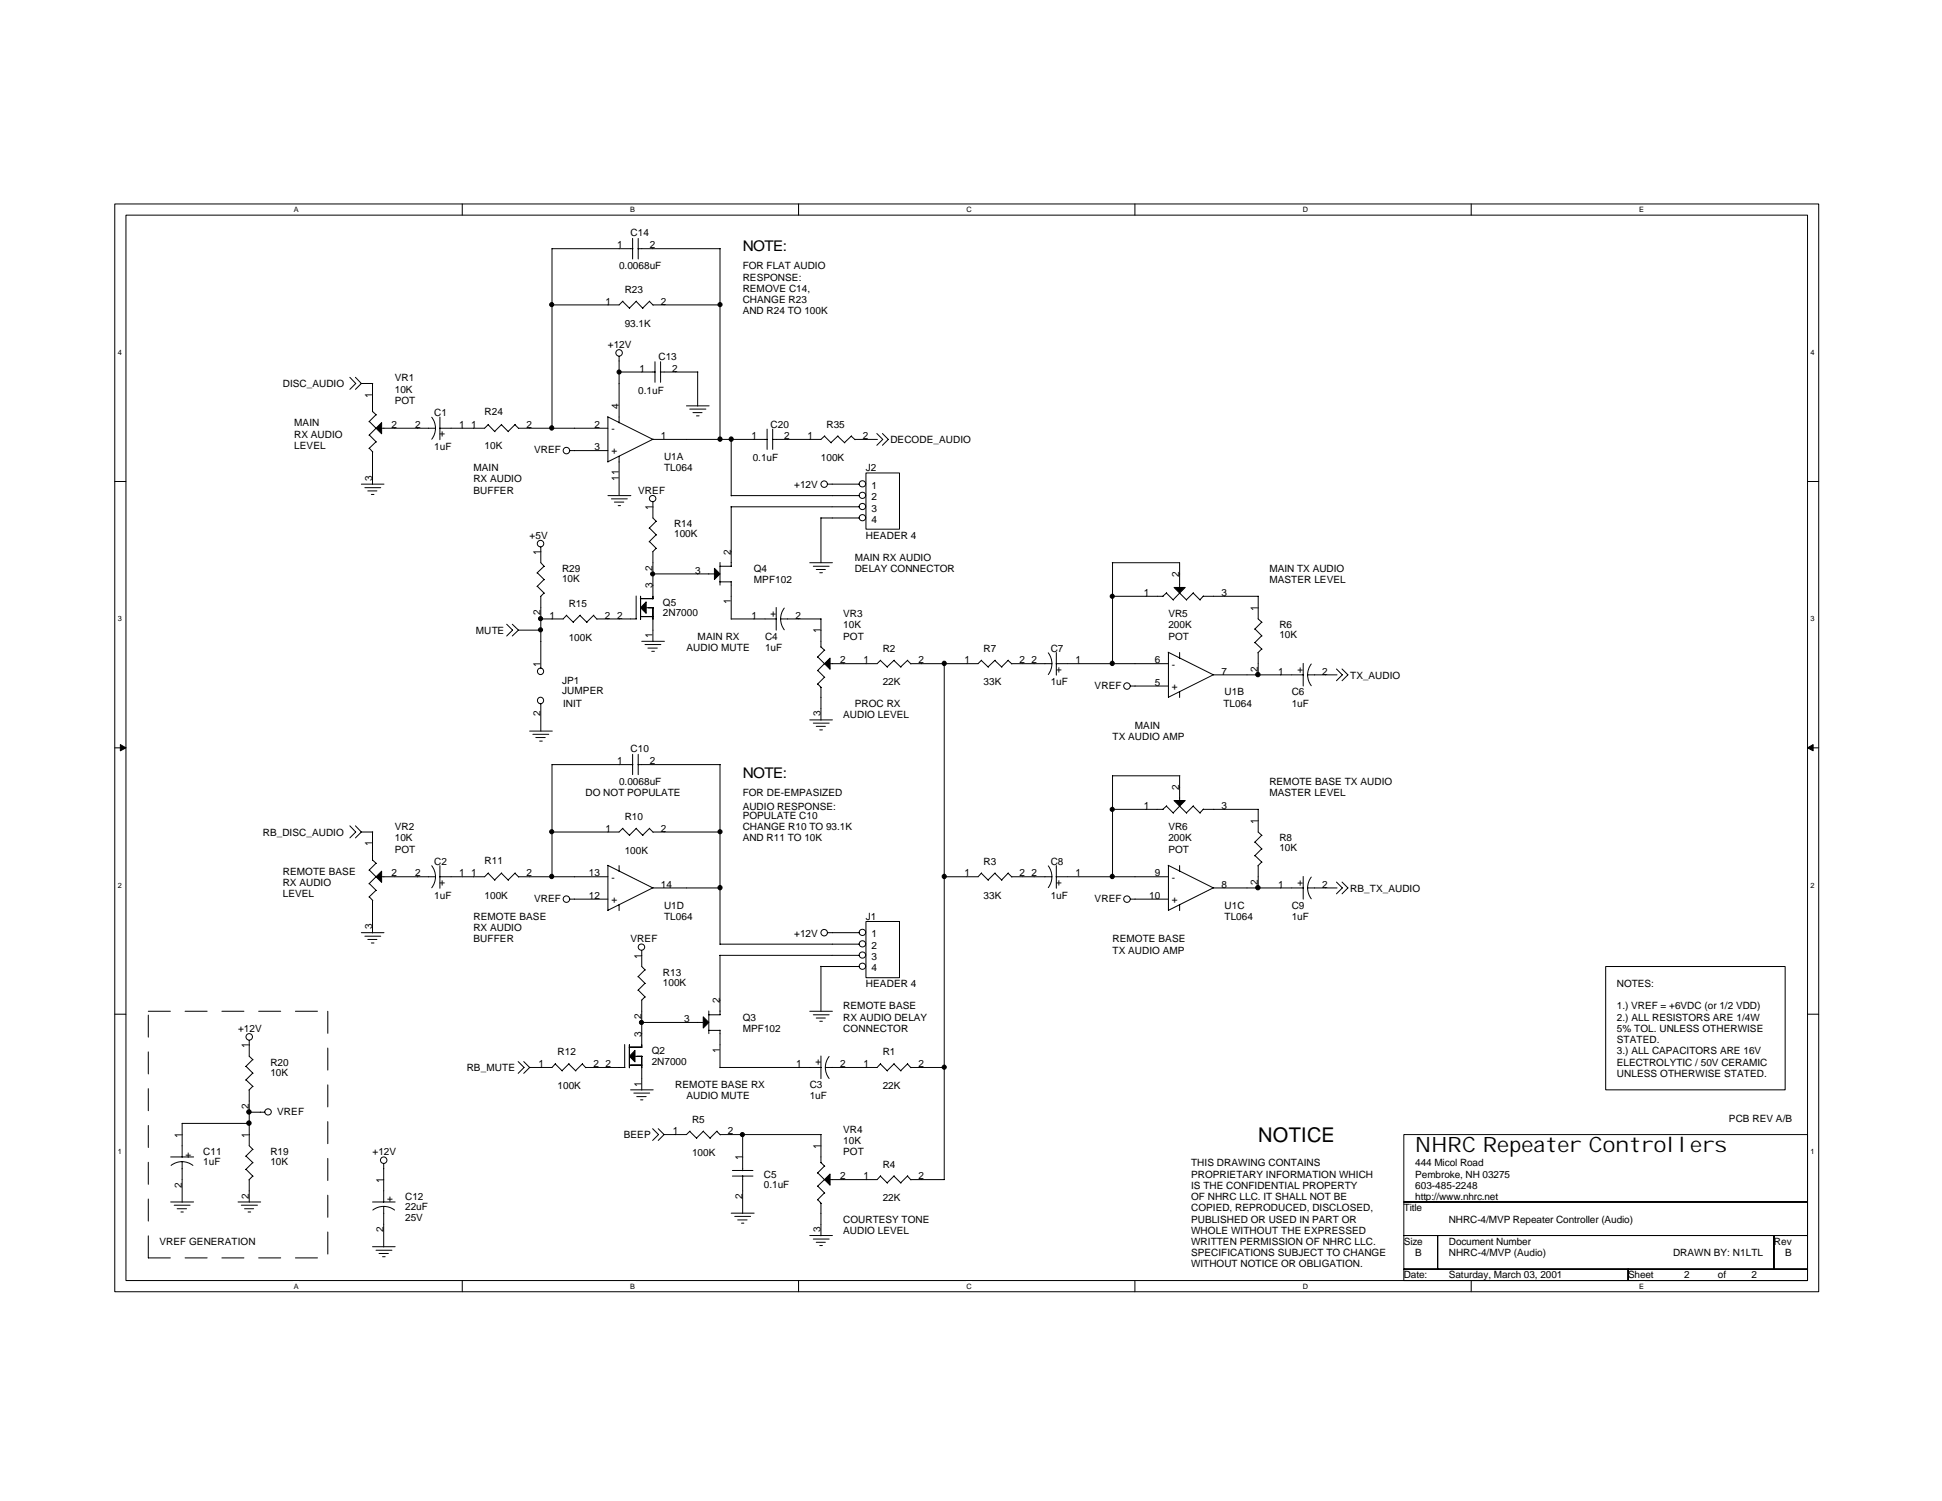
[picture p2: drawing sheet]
<svg xmlns="http://www.w3.org/2000/svg" width="279mm" height="216mm" viewBox="0 0 279 216" stroke-linecap="round" stroke-linejoin="round" font-family="sans-serif">
<path d="M16.5 29.3h245.2v156.5h-245.2zM18.1 30.9h242v153.3h-242z" fill="none" stroke="#000" stroke-width=".14"/>
<g fill="#fff">
<path d="M42.3 29.5h.7v1.2h-.7z"/>
<path d="M42.3 184.4h.7v1.1h-.7z"/>
</g>
<path d="M66.5 29.3v1.6M66.5 184.2v1.6" fill="none" stroke="#000" stroke-width=".14"/>
<g fill="#fff">
<path d="M90.7 29.5h.7v1.2h-.7z"/>
<path d="M90.7 184.4h.7v1.1h-.7z"/>
</g>
<path d="M114.9 29.3v1.6M114.9 184.2v1.6" fill="none" stroke="#000" stroke-width=".14"/>
<g fill="#fff">
<path d="M139.1 29.5h.7v1.2h-.7z"/>
<path d="M139.1 184.4h.7v1.1h-.7z"/>
</g>
<path d="M163.3 29.3v1.6M163.3 184.2v1.6" fill="none" stroke="#000" stroke-width=".14"/>
<g fill="#fff">
<path d="M187.5 29.5h.7v1.2h-.7z"/>
<path d="M187.5 184.4h.7v1.1h-.7z"/>
</g>
<path d="M211.7 29.3v1.6M211.7 184.2v1.6" fill="none" stroke="#000" stroke-width=".14"/>
<g fill="#fff">
<path d="M235.8 29.5h.8v1.2h-.8z"/>
<path d="M235.8 184.4h.8v1.1h-.8z"/>
<path d="M16.9 50.1h.6v1.2h-.6z"/>
<path d="M260.5 50.1h.6v1.2h-.6z"/>
<path d="M16.9 88.4h.6v1.2h-.6z"/>
<path d="M260.5 88.4h.6v1.2h-.6z"/>
</g>
<path d="M16.5 69.3h1.6M260.1 69.3h1.6" fill="none" stroke="#000" stroke-width=".14"/>
<g fill="#fff">
<path d="M16.9 126.7h.6v1.2h-.6z"/>
<path d="M260.5 126.7h.6v1.2h-.6z"/>
</g>
<path d="M16.5 107.6h1.6M260.1 107.6h1.6" fill="none" stroke="#000" stroke-width=".14"/>
<g fill="#000" stroke="#000" stroke-width=".14">
<path d="M17.3 107.1l.8 .5-.8 .4z" fill-rule="evenodd"/>
<path d="M260.1 107.6l.8-.5v.9z" fill-rule="evenodd"/>
</g>
<g fill="#fff">
<path d="M16.9 165h.6v1.2h-.6z"/>
<path d="M260.5 165h.6v1.2h-.6z"/>
</g>
<g fill="none" stroke="#000" stroke-width=".14">
<path d="M91 34.3v3M91.1 35.8h-11.7v25.8M91.8 35.8h11.8M91.8 34.3v3M103.6 35.8v27.4M50.3 54.3l.9 .9-.9 .8M51.1 54.3l.9 .9M52 55.2l-.9 .8M52 55.2h1.6M53.6 55.2v4M53.6 59.2l.5 .5M54.1 59.6l-1 1.1"/>
<path d="M63.3 60v3.2M87.4 59.9l6.5 3.3h16.5M87.5 60v6.5M89.1 51.3v9.5M89.1 53.5h5.2M89.6 43.3l1 1.1M89.6 43.3l-.5 .6h-9.7M91.5 43.3l1 1.1M91.6 43.3l-1 1M93.4 43.3l.6 .6M93.5 43.3l-1 1M93.9 43.9h9.7"/>
<path d="M94.2 52v3M95 53.5h5.4M95 52v3M98.8 58.4h3.2M99.2 58.8h2.4M99.7 59.4h1.3M100.2 59.8h.4M100.4 53.5v4.9M52 69.6h3.2M52.5 70.1h2.3M52.9 70.6h1.3M53.1 60.6l1 1"/>
<path d="M53.1 62.6l1 1M53.1 64.5l.5 .5M53.4 71.1h.4M53.6 65v4.7M54.1 61.6l-1 1M54.1 63.5l-1 1M54.9 61.6h7.8M62.1 60a2.58 2.58 0 0 1 0 3.2M70.2 61.1l1 1M70.3 61l-.6 .6h-6.5M72.1 61.1l1.1 1M72.2 61l-1 1.1"/>
<path d="M74.1 61.1l.5 .5M74.1 61l-1 1.1M74.6 61.6h12.9M77.8 78.7v2.2l.5 .6M82 64.8h5.5M87.5 71.3h3.3M88 71.8h2.3M88.4 72.2h1.3M88.9 72.7h.4M89.1 65.6v5.7M93.4 75.9l1 1.1M93.4 77.9l1 1"/>
<path d="M93.9 72.2v2.3l.5 .5M93.9 79.3v6.8M94 63.2l-6.5 3.2M94.4 75l-1 1M94.4 76.9l-1 1M94.4 78.9l-.5 .5M105.2 72.9h18.4M105.2 71.3h18.4M105.2 63.2v8.1M105.2 72.9v8.5M110.4 61.7v2.9M111.2 61.7v2.9"/>
<path d="M118.1 74.5v6.4M118.1 74.5h5.5M118.6 62.7l1 1M118.7 62.7l-.6 .5h-7M119.1 69.6h4.5M120.5 62.7l1 1M120.6 62.7l-1.1 1M122.5 62.7l.5 .5M122.5 62.7l-1 1M123 63.2h3.2M124.6 68h4.8v8.1h-4.8zM126.2 62.4l.8 .8-.8 .9"/>
<path d="M127 62.4l.8 .8-.8 .9M72.9 89.8l.8 .8-.8 .9M73.7 89.8l.9 .8M74.6 90.6l-.9 .9M74.6 90.6h3.3M77.3 82.4l1 1M77.3 84.3l1 1M77.8 85.8v10.3M78.3 81.4l-1 1M78.3 83.4l-1 1M78.3 85.3l-.5 .5M81.5 88.5l1 1"/>
<path d="M81.5 88.5l-.5 .5h-3.2M83.4 88.5l1.1 1M83.5 88.5l-1 1M85.4 88.5l.5 .6M85.4 88.5l-1 1M85.9 89h5.7M91.5 85.7v3.3M92.1 86.1h1.8M92.2 85.8v3.3M92.2 88.7h1.8M92.3 92.2h3.3M92.8 92.7h2.3"/>
<path d="M93 87.4h1M93.2 93.2h1.4M93.8 93.7h.3M93.9 87.4v4.9M93.9 82.5h8.9M103.5 83.7h1.7M103.6 81.4h1.6M103.6 80.9v3.3M105.2 89h6.5M105.2 83.7v5.4M111.7 87.4v3.2M112.3 89h5.9"/>
<path d="M112.8 87.5a2.58 2.58 0 0 0 0 3.1M116.5 80.9h3.3M117 81.4h2.3M117.4 81.9h1.3M117.6 94.5l1.1 1M117.6 96.4l1.1 1.1M117.6 98.4l.6 .5M117.9 82.4h.4M118.1 89v4.1M118.1 98.8v4.8M118.1 93l.6 .6M118.6 93.5l-1 1"/>
<path d="M118.6 95.5l-1 1M118.6 97.4l-1 1M126.7 95l1 1M126.7 95l-.5 .5h-6.8M128.6 95l1 1M128.7 95l-1.1 .9M130.6 95l.5 .5M130.6 95l-1 .9M135.8 95.4v74.3M141.2 95l1 1M141.2 95l-.5 .5h-9.7M143.1 95l1 1"/>
<path d="M143.2 95l-1 .9M145 95l.6 .5M145.1 95l-1 .9M145.5 95.5h5.8M150.8 93.9a2.58 2.58 0 0 1 0 3.1M151.9 95.5h16.2M152 93.9v3.2M160 80.9h9.7v3.6M160.1 85.8h7.2M160.1 80.9v14.6M162.6 98.7h5.5M167.8 85.3l1 1"/>
<path d="M167.9 85.3l-.6 .5M168.1 93.8l6.5 3.3h12.9M168.1 93.9v6.4M169.7 85.3l1 1M169.7 93.9v.8M169.7 99.5v.8M169.8 85.3l-1 1M171.7 85.3l1 1M171.7 85.3l-1 1M173.1 85.8h8M173.1 85.7l-.5 .6M174.6 97l-6.5 3.3"/>
<path d="M180.6 90.5l1 1M180.6 92.4l1 1M181 85.8v3.2l.6 .5M181 93.9v3.2M181.5 89.5l-1 1M181.5 91.4l-1 1.1M181.5 93.3l-.5 .6M187.5 95.4v3.3M188.1 97.1h4.3M188.7 95.5a2.58 2.58 0 0 0 0 3.1M192.3 96.2l.8 .9-.8 .8M193.1 96.2l.8 .9-.8 .8"/>
<path d="M50.3 118.8l.9 .9-.9 .8M51.1 118.8l.9 .9M52 119.7l-.9 .8M52 119.7h1.6M53.6 119.7v4M76.2 105.2h3.3M76.7 105.6h2.3M77.1 106.1h1.3M77.6 106.6h.4M77.8 101.3v3.9M89.6 119.2l1 1M89.6 119.1l-.5 .6h-9.7"/>
<path d="M91 108.5v2.9M91.1 110h-11.7v16.2M91.5 119.2l1 1M91.6 119.1l-1 1M91.8 110h11.8M91.8 108.5v2.9M93.4 119.2l.6 .5M93.5 119.1l-1 1M93.9 119.7h9.7M103.6 110v25.8M116.5 103.5h3.3M117 104h2.3"/>
<path d="M117.4 104.5h1.3M117.9 105h.4M160.1 116.4h7.2M160.1 111.5v14.7M160.1 111.6h9.7M167.8 116l1 1M167.9 115.9l-.6 .5M169.7 111.6v3.5M169.7 116l1 1M169.8 115.9l-1 1M171.7 116l1 1M171.7 115.9l-1 1"/>
<path d="M173.1 116.4h8M173.1 116.4l-.5 .5M181 116.4v3.3l.6 .5M52 134.2h3.2M52.5 134.7h2.3M52.9 135.1h1.3M53.1 125.1l1 1.1M53.1 127.1l1 1M53.1 129l.5 .5M53.4 135.6h.4M53.6 129.5v4.7M53.6 123.7l.5 .5"/>
<path d="M54.1 124.2l-1 1M54.1 126.1l-1 1M54.1 128.1l-1 .9M54.9 126.1h7.8M62.1 124.5a2.58 2.58 0 0 1 0 3.2M63.3 124.5v3.3M70.2 125.6l1 1M70.3 125.6l-.6 .5h-6.5M72.1 125.6l1.1 1M72.2 125.6l-1 1M74.1 125.6l.5 .6M74.1 125.6l-1 1"/>
<path d="M74.6 126.1h12.9M82 129.3h5.5M87.4 124.5l6.5 3.2h9.7M87.5 124.5v6.5M89.1 124.5v.8M89.1 130.1v.9M92.3 136.7v2.3l.5 .5M92.8 139.5l-1 1M94 127.7l-6.5 3.2M103.5 137.4h20.1M103.6 135.8h20M103.6 137.4v8.6"/>
<path d="M118.1 139h5.5M118.1 139v6.5M119.1 134.2h4.5M124.6 132.5h4.8v8.1h-4.8zM141.2 125.6l1 1M141.2 125.6l-.5 .5h-4.9M143.1 125.6l1 1M143.2 125.6l-1 1M145 125.6l.6 .6M145.1 125.6l-1 1M145.5 126.1h5.8M150.8 124.5a2.58 2.58 0 0 1 0 3.2"/>
<path d="M151.9 126.1h16.2M152 124.5v3.3M162.6 129.3h5.5M168.1 124.5l6.5 3.2h12.9M168.1 124.5v6.5M169.7 124.5v.8M169.7 130.1v.9M174.6 127.7l-6.5 3.2M180.6 121.1l1 1M180.6 123.1l1 .9M181 124.5v3.3M181.5 120.1l-1 1.1"/>
<path d="M181.5 122.1l-1 1M181.5 124l-.5 .5M187.5 126.1v3.2M188.1 127.7h4.3M188.7 126.2a2.58 2.58 0 0 0 0 3.1M192.3 126.9l.8 .8-.8 .9M193.1 126.9l.8 .8-.8 .9M231 139h25.8v17.8h-25.8zM16.5 145.9h1.6M35.4 153.4l1 1M35.4 155.3l1 1M35.9 149.6v2.3l.5 .5"/>
<path d="M35.9 156.8v8l.5 .6M35.9 160h2.2M36.4 152.4l-1.1 1M36.4 154.3l-1.1 1.1M36.4 156.3l-.6 .5M74.5 152.7l.9 .8-.9 .9M75.4 152.7l.8 .8-.8 .9M79.9 153l1 1.1M79.9 153l-.5 .5h-3.2M81.8 153l1 1.1M81.9 153l-1 1M83.8 153l.5 .6"/>
<path d="M83.8 153l-1 1M84.2 153.5h5.7M89.9 150.2v3.3M90.5 150.6h1.8M90.6 150.3v3.3M90.6 153.2h1.8M90.7 156.8h3.3M91.2 157.2h2.3M91.4 151.9h1M91.6 157.7h1.4M91.8 140.5l1 1M91.8 142.4l1 1"/>
<path d="M92.2 158.2h.3M92.3 143.8v6.9M92.3 151.9v4.9M92.3 147.1h8.9M92.8 143.4l-.5 .5M92.8 141.4l-1 1.1M101.9 148.2h1.7M102 146h1.6M102 145.4v3.3M103.6 153.5h14.6M103.6 148.2v5.4M116.5 145.5h3.3"/>
<path d="M117 146h2.3M117.4 146.4h1.3M117.9 146.9h.4M118.1 151.9v3.3M119.3 152a2.58 2.58 0 0 0 0 3.1M126.7 153l1 1.1M126.7 153l-.5 .5h-7.5M128.6 153l1 1.1M128.7 153l-1.1 1M130.6 153l.5 .6M130.6 153l-1 1M131 153.5h4.8"/>
<path d="M260.1 145.9h1.6M24.6 172.9h3.3M24.6 166.4h3.3M24.6 167.6a2.54 2.54 0 0 1 3.2 0M25.1 173.4h2.2M25.5 173.9h1.3M26 174.3h.4M26.2 167.1v5.8M34.2 172.9h3.3M34.7 173.4h2.3M35.2 173.9h1.3M35.4 166.3l1 1"/>
<path d="M35.4 168.2l1 1M35.7 174.3h.4M35.9 169.7v3.2M35.9 161.6h-9.7v4.9M36.4 165.3l-1.1 1M36.4 167.2l-1.1 1M36.4 169.2l-.6 .5M53.6 172.9h3.3M53.6 179.3h3.3M53.6 174.1a2.58 2.58 0 0 1 3.2 0M54.1 179.8h2.3M55.2 167.4v5.5"/>
<path d="M55.2 173.5v5.9M93.9 162.3l.8 .9-.8 .8M94.7 162.3l.8 .9M95.5 163.2l-.8 .8M99.2 162.7l1 1M99.3 162.7l-.5 .5h-3.3M101.2 162.7l1 1M101.2 162.7l-1 1M103.1 162.7l.5 .5M103.2 162.7l-1 1M103.6 163.2h14.6M105.2 174.5h3.3"/>
<path d="M105.4 169.2h2.9M105.4 168.4h2.9M105.7 175h2.3M106.1 175.5h1.4M106.7 175.9h.3M106.8 163.2v5.2M106.8 169.1v5.4M116.5 177.7h3.3M117 178.2h2.3M117.4 178.7h1.3M117.6 168.7l1.1 1M117.6 170.6l1.1 1"/>
<path d="M117.6 172.6l.6 .5M117.9 179.2h.4M118.1 163.2v4.1M118.1 173.1v4.7M118.1 167.2l.6 .6M118.6 171.6l-1 1M118.6 167.7l-1 1M118.6 169.7l-1 .9M126.7 169.2l1 1M126.7 169.1l-.5 .6h-6.8M128.6 169.2l1 1M128.7 169.1l-1.1 1"/>
<path d="M130.6 169.2l.5 .5M130.6 169.1l-1 1M131 169.7h4.9M202 163.2h58.1v9.7h-58.1zM202 172.9h58.1v4.8h-58.1zM202 177.7h4.8v4.8h-4.8zM206.8 177.7h48.4v4.8h-48.4zM255.2 177.7h4.9v4.8h-4.9zM54.5 180.3h1.4M55 180.8h.4M202 182.5h32.2v1.7h-32.2zM234.2 182.5h25.9v1.7h-25.9z"/>
<circle cx="89.1" cy="50.8" r=".47"/>
<circle cx="77.8" cy="78.2" r=".47"/>
<circle cx="81.5" cy="64.8" r=".47"/>
<circle cx="93.9" cy="71.7" r=".46"/>
<circle cx="118.6" cy="69.6" r=".47"/>
<circle cx="124.1" cy="71.2" r=".46"/>
<circle cx="124.1" cy="72.9" r=".46"/>
<circle cx="124.1" cy="69.6" r=".46"/>
<circle cx="124.1" cy="74.5" r=".46"/>
<circle cx="77.8" cy="96.6" r=".46"/>
<circle cx="162.1" cy="98.7" r=".47"/>
<circle cx="77.8" cy="100.8" r=".46"/>
<circle cx="81.5" cy="129.3" r=".47"/>
<circle cx="92.3" cy="136.2" r=".46"/>
<circle cx="118.6" cy="134.2" r=".47"/>
<circle cx="124.1" cy="134.1" r=".46"/>
<circle cx="124.1" cy="135.8" r=".46"/>
<circle cx="124.1" cy="139" r=".46"/>
<circle cx="124.1" cy="137.4" r=".46"/>
<circle cx="162.1" cy="129.3" r=".47"/>
<circle cx="35.9" cy="149.1" r=".47"/>
<circle cx="38.6" cy="159.9" r=".46"/>
<circle cx="55.2" cy="166.9" r=".47"/>
</g>
<path d="M21.3 145.5h25.9M47.2 145.5v35.5M21.3 180.9h25.9M21.3 180.9v-35.5" fill="none" stroke="#000" stroke-width=".14" stroke-dasharray="3.2 2.1"/>
<g fill="#000" stroke="#000" stroke-width=".14">
<path d="M54.1 61.6l.8-.8v1.6z" fill-rule="evenodd"/>
<path d="M93 86.6v1.6l-.8-.8z" fill-rule="evenodd"/>
<path d="M102.8 81.7l.8 .8-.8 .9z" fill-rule="evenodd"/>
<path d="M119.4 94.7v1.6l-.8-.8z" fill-rule="evenodd"/>
<path d="M168.9 84.5h1.6l-.8 .8z" fill-rule="evenodd"/>
<path d="M168.9 115.1h1.6l-.8 .9z" fill-rule="evenodd"/>
<path d="M54.9 125.3v1.6l-.8-.8z" fill-rule="evenodd"/>
<path d="M91.4 151.1v1.6l-.8-.8z" fill-rule="evenodd"/>
<path d="M101.2 146.3l.8 .8-.8 .8z" fill-rule="evenodd"/>
<path d="M119.4 168.9v1.6l-.8-.8z" fill-rule="evenodd"/>
</g>
<g fill="#000" stroke="#000" stroke-width=".14">
<circle cx="79.4" cy="43.8" r=".3"/>
<circle cx="89.1" cy="53.5" r=".3"/>
<circle cx="103.6" cy="43.8" r=".3"/>
<circle cx="79.4" cy="61.6" r=".31"/>
<circle cx="103.6" cy="63.2" r=".31"/>
<circle cx="105.2" cy="63.2" r=".31"/>
<circle cx="77.8" cy="90.6" r=".3"/>
<circle cx="77.8" cy="89" r=".3"/>
<circle cx="93.9" cy="82.6" r=".3"/>
<circle cx="135.8" cy="95.4" r=".31"/>
<circle cx="160" cy="95.4" r=".31"/>
<circle cx="160" cy="85.8" r=".3"/>
<circle cx="181" cy="97" r=".32"/>
<circle cx="79.4" cy="119.6" r=".3"/>
<circle cx="103.6" cy="119.6" r=".3"/>
<circle cx="160" cy="116.4" r=".3"/>
<circle cx="79.4" cy="126.1" r=".31"/>
<circle cx="103.6" cy="127.7" r=".31"/>
<circle cx="135.8" cy="126.1" r=".31"/>
<circle cx="160" cy="126.1" r=".31"/>
<circle cx="181" cy="127.7" r=".32"/>
<circle cx="35.8" cy="159.9" r=".32"/>
<circle cx="92.3" cy="147.1" r=".3"/>
<circle cx="135.8" cy="153.5" r=".3"/>
<circle cx="35.8" cy="161.5" r=".32"/>
<circle cx="106.8" cy="163.2" r=".3"/>
</g>
<text font-size="3" x="203.6" y="165.7">NHRC Repeater Controllers</text>
<text font-size="2.9" x="181" y="164.2">NOTICE</text>
<g font-size="2.1">
<text x="106.8" y="36.1">NOTE:</text>
<text x="106.8" y="111.9">NOTE:</text>
</g>
<g font-size="1.4">
<text x="88.8" y="35.7">1</text>
<text x="90.7" y="33.9">C14</text>
<text x="93.5" y="35.7">2</text>
<text x="89.1" y="38.7">0.0068uF</text>
<text x="106.8" y="38.7">FOR FLAT AUDIO</text>
<text x="106.8" y="40.4">RESPONSE:</text>
<text x="106.8" y="42">REMOVE C14,</text>
<text x="87.1" y="43.8">1</text>
<text x="89.9" y="42.1">R23</text>
<text x="89.9" y="47">93.1K</text>
<text x="95.1" y="43.8">2</text>
<text x="106.8" y="43.6">CHANGE R23</text>
<text x="106.8" y="45.2">AND R24 TO 100K</text>
<text x="87.5" y="50">+12V</text>
<text x="92" y="53.5">1</text>
<text x="94.7" y="51.8">C13</text>
<text x="96.7" y="53.5">2</text>
<text x="40.7" y="55.7">DISC_AUDIO</text>
<text x="53.6" y="57.2" transform="rotate(-90 53.6 57.2)">1</text>
<text x="56.8" y="54.9">VR1</text>
<text x="56.8" y="56.5">10K</text>
<text x="56.8" y="58.1">POT</text>
<text x="62.5" y="59.9">C1</text>
<text x="69.7" y="59.7">R24</text>
<text x="89" y="58.8" transform="rotate(-90 89 58.8)">4</text>
<text x="91.8" y="56.6">0.1uF</text>
<text x="42.3" y="61.3">MAIN</text>
<text x="42.3" y="64.6">LEVEL</text>
<text x="42.3" y="63">RX AUDIO</text>
<text x="56.3" y="61.6">2</text>
<text x="59.7" y="61.6">2</text>
<text x="62.5" y="64.7">1uF</text>
<text x="63.2" y="62.1" transform="rotate(90 63.2 62.1)">+</text>
<text x="66" y="61.6">1</text>
<text x="67.8" y="61.6">1</text>
<text x="69.7" y="64.6">10K</text>
<text x="75.7" y="61.6">2</text>
<text x="76.8" y="65.2">VREF</text>
<text x="85.5" y="61.6">2</text>
<text x="85.5" y="64.8">3</text>
<text x="88" y="62.1">-</text>
<text x="88" y="65.4">+</text>
<text x="95.1" y="63.2">1</text>
<text x="108.1" y="63.2">1</text>
<text x="110.9" y="61.5">C20</text>
<text x="112.8" y="63.2">2</text>
<text x="116.2" y="63.2">1</text>
<text x="118.9" y="61.5">R35</text>
<text x="124.1" y="63.2">2</text>
<text x="128.1" y="63.8">DECODE_AUDIO</text>
<text x="53.6" y="69.2" transform="rotate(-90 53.6 69.2)">3</text>
<text x="68.1" y="67.8">MAIN</text>
<text x="68.1" y="69.4">RX AUDIO</text>
<text x="68.1" y="71">BUFFER</text>
<text x="89" y="69.2" transform="rotate(-90 89 69.2)">11</text>
<text x="91.8" y="71">VREF</text>
<text x="95.5" y="66.2">U1A</text>
<text x="95.5" y="67.8">TL064</text>
<text x="108.3" y="66.3">0.1uF</text>
<text x="114.3" y="70.2">+12V</text>
<text x="118.1" y="66.3">100K</text>
<text x="124.6" y="67.8">J2</text>
<text x="125.4" y="70.3">1</text>
<text x="125.4" y="72">2</text>
<text x="76.2" y="77.5">+5V</text>
<text x="93.9" y="73.4" transform="rotate(-90 93.9 73.4)">1</text>
<text x="97" y="75.9">R14</text>
<text x="97" y="77.3">100K</text>
<text x="124.6" y="77.5">HEADER 4</text>
<text x="125.4" y="73.6">3</text>
<text x="125.4" y="75.2">4</text>
<text x="77.8" y="79.8" transform="rotate(-90 77.8 79.8)">1</text>
<text x="80.9" y="82.3">R29</text>
<text x="80.9" y="83.7">10K</text>
<text x="93.9" y="82.1" transform="rotate(-90 93.9 82.1)">2</text>
<text x="100" y="82.5">3</text>
<text x="105.2" y="79.8" transform="rotate(-90 105.2 79.8)">2</text>
<text x="108.5" y="82.3">Q4</text>
<text x="108.5" y="83.9">MPF102</text>
<text x="123" y="80.7">MAIN RX AUDIO</text>
<text x="123" y="82.3">DELAY CONNECTOR</text>
<text x="169.7" y="83" transform="rotate(-90 169.7 83)">2</text>
<text x="182.6" y="83.9">MASTER LEVEL</text>
<text x="182.6" y="82.3">MAIN TX AUDIO</text>
<text x="77.8" y="88.5" transform="rotate(-90 77.8 88.5)">2</text>
<text x="79.1" y="89">1</text>
<text x="81.8" y="87.3">R15</text>
<text x="87" y="89">2</text>
<text x="88.8" y="89">2</text>
<text x="93.9" y="84.6" transform="rotate(-90 93.9 84.6)">3</text>
<text x="95.4" y="87.1">Q5</text>
<text x="95.4" y="88.6">2N7000</text>
<text x="105.2" y="86.9" transform="rotate(-90 105.2 86.9)">1</text>
<text x="108.1" y="89">1</text>
<text x="111.7" y="88.7" transform="rotate(-90 111.7 88.7)">+</text>
<text x="114.4" y="89">2</text>
<text x="121.3" y="88.8">VR3</text>
<text x="164.5" y="85.7">1</text>
<text x="168.1" y="88.8">VR5</text>
<text x="175.7" y="85.7">3</text>
<text x="181" y="87.9" transform="rotate(-90 181 87.9)">1</text>
<text x="68.5" y="91.2">MUTE</text>
<text x="77.8" y="95.9" transform="rotate(-90 77.8 95.9)">1</text>
<text x="81.8" y="92.2">100K</text>
<text x="93.9" y="91.8" transform="rotate(-90 93.9 91.8)">1</text>
<text x="98.8" y="93.6">AUDIO MUTE</text>
<text x="100.4" y="92">MAIN RX</text>
<text x="110.1" y="92">C4</text>
<text x="110.1" y="93.6">1uF</text>
<text x="118.1" y="91.1" transform="rotate(-90 118.1 91.1)">1</text>
<text x="120.9" y="95.4">2</text>
<text x="121.3" y="90.4">10K</text>
<text x="121.3" y="92">POT</text>
<text x="124.2" y="95.4">1</text>
<text x="127" y="93.8">R2</text>
<text x="132.2" y="95.4">2</text>
<text x="138.8" y="95.4">1</text>
<text x="141.5" y="93.8">R7</text>
<text x="146.7" y="95.4">2</text>
<text x="148.4" y="95.4">2</text>
<text x="151.2" y="93.8">C7</text>
<text x="152" y="95.9" transform="rotate(90 152 95.9)">+</text>
<text x="154.7" y="95.4">1</text>
<text x="166.2" y="95.4">6</text>
<text x="168.1" y="90.4">200K</text>
<text x="168.1" y="92">POT</text>
<text x="184.1" y="90.4">R6</text>
<text x="184.1" y="91.8">10K</text>
<text x="80.9" y="98.4">JP1</text>
<text x="80.9" y="99.9">JUMPER</text>
<text x="81" y="101.6">INIT</text>
<text x="123" y="101.6">PROC RX</text>
<text x="127" y="98.6">22K</text>
<text x="141.5" y="98.6">33K</text>
<text x="151.2" y="98.6">1uF</text>
<text x="157.5" y="99.1">VREF</text>
<text x="166.2" y="98.6">5</text>
<text x="168.6" y="96">-</text>
<text x="168.6" y="99.2">+</text>
<text x="175.7" y="97">7</text>
<text x="176" y="101.6">TL064</text>
<text x="176.2" y="100">U1B</text>
<text x="181" y="96.6" transform="rotate(-90 181 96.6)">2</text>
<text x="183.9" y="97">1</text>
<text x="185.8" y="100">C6</text>
<text x="185.8" y="101.6">1uF</text>
<text x="187.5" y="96.7" transform="rotate(-90 187.5 96.7)">+</text>
<text x="190.2" y="97">2</text>
<text x="194.3" y="97.6">TX_AUDIO</text>
<text x="77.8" y="103" transform="rotate(-90 77.8 103)">2</text>
<text x="118.1" y="103" transform="rotate(-90 118.1 103)">3</text>
<text x="121.3" y="103.3">AUDIO LEVEL</text>
<text x="160.1" y="106.5">TX AUDIO AMP</text>
<text x="163.3" y="104.9">MAIN</text>
<text x="88.8" y="109.9">1</text>
<text x="89.1" y="112.9">0.0068uF</text>
<text x="90.7" y="108.1">C10</text>
<text x="93.5" y="109.9">2</text>
<text x="169.7" y="113.7" transform="rotate(-90 169.7 113.7)">2</text>
<text x="182.6" y="112.9">REMOTE BASE TX AUDIO</text>
<text x="56.8" y="119.4">VR2</text>
<text x="84.2" y="114.6">DO NOT POPULATE</text>
<text x="87.1" y="119.6">1</text>
<text x="89.9" y="117.9">R10</text>
<text x="95.1" y="119.6">2</text>
<text x="106.8" y="114.6">FOR DE-EMPASIZED</text>
<text x="106.8" y="116.5">AUDIO RESPONSE:</text>
<text x="106.8" y="117.8">POPULATE C10</text>
<text x="106.8" y="119.4">CHANGE R10 TO 93.1K</text>
<text x="164.5" y="116.4">1</text>
<text x="168.1" y="119.4">VR6</text>
<text x="175.7" y="116.4">3</text>
<text x="181" y="118.5" transform="rotate(-90 181 118.5)">1</text>
<text x="182.6" y="114.6">MASTER LEVEL</text>
<text x="37.8" y="120.2">RB_DISC_AUDIO</text>
<text x="40.7" y="125.9">REMOTE BASE</text>
<text x="53.6" y="121.8" transform="rotate(-90 53.6 121.8)">1</text>
<text x="56.8" y="121">10K</text>
<text x="56.8" y="122.6">POT</text>
<text x="62.5" y="124.4">C2</text>
<text x="69.7" y="124.2">R11</text>
<text x="89.9" y="122.8">100K</text>
<text x="106.8" y="121">AND R11 TO 10K</text>
<text x="141.5" y="124.4">R3</text>
<text x="151.2" y="124.4">C8</text>
<text x="168.1" y="121">200K</text>
<text x="168.1" y="122.6">POT</text>
<text x="184.1" y="121">R8</text>
<text x="184.1" y="122.5">10K</text>
<text x="40.7" y="129.1">LEVEL</text>
<text x="40.7" y="127.5">RX AUDIO</text>
<text x="56.3" y="126.1">2</text>
<text x="59.7" y="126.1">2</text>
<text x="62.5" y="129.2">1uF</text>
<text x="63.2" y="126.6" transform="rotate(90 63.2 126.6)">+</text>
<text x="66" y="126.1">1</text>
<text x="67.8" y="126.1">1</text>
<text x="69.7" y="129.2">100K</text>
<text x="75.7" y="126.1">2</text>
<text x="76.8" y="129.7">VREF</text>
<text x="84.7" y="126.1">13</text>
<text x="84.7" y="129.3">12</text>
<text x="88" y="126.7">-</text>
<text x="88" y="129.9">+</text>
<text x="95.1" y="127.7">14</text>
<text x="95.5" y="130.7">U1D</text>
<text x="138.8" y="126.1">1</text>
<text x="141.5" y="129.2">33K</text>
<text x="146.7" y="126.1">2</text>
<text x="148.4" y="126.1">2</text>
<text x="151.2" y="129.2">1uF</text>
<text x="152" y="126.6" transform="rotate(90 152 126.6)">+</text>
<text x="154.7" y="126.1">1</text>
<text x="157.5" y="129.7">VREF</text>
<text x="165.4" y="129.3">10</text>
<text x="166.2" y="126.1">9</text>
<text x="168.6" y="126.7">-</text>
<text x="168.6" y="129.9">+</text>
<text x="175.7" y="127.7">8</text>
<text x="176.2" y="130.7">U1C</text>
<text x="181" y="127.3" transform="rotate(-90 181 127.3)">2</text>
<text x="183.9" y="127.7">1</text>
<text x="185.8" y="130.7">C9</text>
<text x="187.5" y="127.4" transform="rotate(-90 187.5 127.4)">+</text>
<text x="190.2" y="127.7">2</text>
<text x="194.3" y="128.3">RB_TX_AUDIO</text>
<text x="53.6" y="133.7" transform="rotate(-90 53.6 133.7)">3</text>
<text x="68.1" y="133.9">RX AUDIO</text>
<text x="68.1" y="135.5">BUFFER</text>
<text x="68.1" y="132.3">REMOTE BASE</text>
<text x="90.7" y="135.5">VREF</text>
<text x="92.3" y="137.9" transform="rotate(-90 92.3 137.9)">1</text>
<text x="95.5" y="132.3">TL064</text>
<text x="114.3" y="134.7">+12V</text>
<text x="124.6" y="132.3">J1</text>
<text x="125.4" y="134.8">1</text>
<text x="125.4" y="136.5">2</text>
<text x="160.1" y="135.5">REMOTE BASE</text>
<text x="160.1" y="137.2">TX AUDIO AMP</text>
<text x="176.2" y="132.3">TL064</text>
<text x="185.8" y="132.3">1uF</text>
<text x="95.4" y="140.4">R13</text>
<text x="95.4" y="141.8">100K</text>
<text x="124.6" y="142">HEADER 4</text>
<text x="125.4" y="138.1">3</text>
<text x="125.4" y="139.7">4</text>
<text x="232.6" y="142">NOTES:</text>
<text x="34.2" y="148.4">+12V</text>
<text x="92.3" y="149.1" transform="rotate(-90 92.3 149.1)">3</text>
<text x="92.3" y="146.6" transform="rotate(-90 92.3 146.6)">2</text>
<text x="98.4" y="147">3</text>
<text x="103.5" y="144.3" transform="rotate(-90 103.5 144.3)">2</text>
<text x="106.8" y="146.8">Q3</text>
<text x="106.8" y="148.4">MPF102</text>
<text x="121.3" y="148.4">CONNECTOR</text>
<text x="121.3" y="146.8">RX AUDIO DELAY</text>
<text x="121.3" y="145.2">REMOTE BASE</text>
<text x="232.6" y="145.2">1.) VREF = +6VDC (or 1/2 VDD)</text>
<text x="232.6" y="146.8">2.) ALL RESISTORS ARE 1/4W</text>
<text x="232.6" y="148.4">5% TOL. UNLESS OTHERWISE</text>
<text x="35.8" y="150.8" transform="rotate(-90 35.8 150.8)">1</text>
<text x="38.9" y="153.3">R20</text>
<text x="38.9" y="154.7">10K</text>
<text x="67.1" y="154.1">RB_MUTE</text>
<text x="77.5" y="153.5">1</text>
<text x="80.2" y="151.8">R12</text>
<text x="85.4" y="153.5">2</text>
<text x="87.1" y="153.5">2</text>
<text x="93.8" y="151.6">Q2</text>
<text x="93.8" y="153.1">2N7000</text>
<text x="103.5" y="151.4" transform="rotate(-90 103.5 151.4)">1</text>
<text x="114.6" y="153.5">1</text>
<text x="118.2" y="153.2" transform="rotate(-90 118.2 153.2)">+</text>
<text x="120.9" y="153.5">2</text>
<text x="124.2" y="153.5">1</text>
<text x="127" y="151.8">R1</text>
<text x="132.2" y="153.5">2</text>
<text x="232.6" y="150">STATED.</text>
<text x="232.6" y="151.6">3.) ALL CAPACITORS ARE 16V</text>
<text x="232.6" y="153.3">ELECTROLYTIC / 50V CERAMIC</text>
<text x="232.6" y="154.9">UNLESS OTHERWISE STATED.</text>
<text x="35.8" y="159.5" transform="rotate(-90 35.8 159.5)">2</text>
<text x="39.9" y="160.4">VREF</text>
<text x="80.2" y="156.7">100K</text>
<text x="92.3" y="156.3" transform="rotate(-90 92.3 156.3)">1</text>
<text x="97.2" y="156.5">REMOTE BASE RX</text>
<text x="98.8" y="158.1">AUDIO MUTE</text>
<text x="99.6" y="161.5">R5</text>
<text x="116.5" y="156.5">C3</text>
<text x="116.5" y="158.1">1uF</text>
<text x="127" y="156.7">22K</text>
<text x="248.8" y="161.3">PCB REV A/B</text>
<text x="26.2" y="163.7" transform="rotate(-90 26.2 163.7)">1</text>
<text x="26.7" y="166.5">+</text>
<text x="29.3" y="166.2">C11</text>
<text x="29.3" y="167.6">1uF</text>
<text x="35.8" y="163.7" transform="rotate(-90 35.8 163.7)">1</text>
<text x="38.9" y="166.2">R19</text>
<text x="38.9" y="167.6">10K</text>
<text x="53.6" y="166.2">+12V</text>
<text x="89.7" y="163.7">BEEP</text>
<text x="96.8" y="163.2">1</text>
<text x="99.6" y="166.3">100K</text>
<text x="104.7" y="163.2">2</text>
<text x="106.8" y="166.9" transform="rotate(-90 106.8 166.9)">1</text>
<text x="118.1" y="165.3" transform="rotate(-90 118.1 165.3)">1</text>
<text x="121.3" y="162.9">VR4</text>
<text x="121.3" y="164.5">10K</text>
<text x="121.3" y="166.2">POT</text>
<text x="127" y="167.9">R4</text>
<text x="171.4" y="167.8">THIS DRAWING CONTAINS</text>
<text x="203.6" y="167.8">444 Micol Road</text>
<text x="26.2" y="170.8" transform="rotate(-90 26.2 170.8)">2</text>
<text x="35.8" y="172.4" transform="rotate(-90 35.8 172.4)">2</text>
<text x="55.2" y="170.1" transform="rotate(-90 55.2 170.1)">1</text>
<text x="55.7" y="172.9">+</text>
<text x="58.3" y="172.6">C12</text>
<text x="106.8" y="172.4" transform="rotate(-90 106.8 172.4)">2</text>
<text x="109.9" y="169.4">C5</text>
<text x="109.9" y="170.9">0.1uF</text>
<text x="120.9" y="169.6">2</text>
<text x="124.2" y="169.6">1</text>
<text x="127" y="172.8">22K</text>
<text x="132.2" y="169.6">2</text>
<text x="171.4" y="169.4">PROPRIETARY INFORMATION WHICH</text>
<text x="171.4" y="171">IS THE CONFIDENTIAL PROPERTY</text>
<text x="171.4" y="172.6">OF NHRC LLC. IT SHALL NOT BE</text>
<text x="203.6" y="169.4">Pembroke, NH 03275</text>
<text x="203.6" y="171">603-485-2248</text>
<text x="203.6" y="172.6">http://www.nhrc.net</text>
<text x="22.9" y="179.1">VREF GENERATION</text>
<text x="55.2" y="177.2" transform="rotate(-90 55.2 177.2)">2</text>
<text x="58.3" y="174.1">22uF</text>
<text x="58.3" y="175.7">25V</text>
<text x="118.1" y="177.2" transform="rotate(-90 118.1 177.2)">3</text>
<text x="121.3" y="177.5">AUDIO LEVEL</text>
<text x="121.3" y="175.9">COURTESY TONE</text>
<text x="171.4" y="174.2">COPIED, REPRODUCED, DISCLOSED,</text>
<text x="171.4" y="175.9">PUBLISHED OR USED IN PART OR</text>
<text x="171.4" y="177.5">WHOLE WITHOUT THE EXPRESSED</text>
<text x="171.4" y="179.1">WRITTEN PERMISSION OF NHRC LLC.</text>
<text x="202" y="174.2">Title</text>
<text x="202" y="179.1">Size</text>
<text x="208.4" y="175.9">NHRC-4/MVP Repeater Controller (Audio)</text>
<text x="208.5" y="179.1">Document Number</text>
<text x="255.2" y="179.1">Rev</text>
<text x="171.4" y="180.7">SPECIFICATIONS SUBJECT TO CHANGE</text>
<text x="171.4" y="182.3">WITHOUT NOTICE OR OBLIGATION.</text>
<text x="202" y="183.9">Date:</text>
<text x="203.6" y="180.7">B</text>
<text x="208.4" y="183.9">Saturday, March 03, 2001</text>
<text x="208.4" y="180.7">NHRC-4/MVP (Audio)</text>
<text x="234.2" y="183.9">Sheet</text>
<text x="240.7" y="180.7">DRAWN BY: N1LTL</text>
<text x="242.3" y="183.9">2</text>
<text x="247.1" y="183.9">of</text>
<text x="252" y="183.9">2</text>
<text x="256.8" y="180.7">B</text>
</g>
<g font-size="1.1">
<text x="42.3" y="30.5">A</text>
<text x="90.7" y="30.5">B</text>
<text x="139.1" y="30.5">C</text>
<text x="187.5" y="30.5">D</text>
<text x="235.8" y="30.5">E</text>
<text x="16.9" y="51.1">4</text>
<text x="260.5" y="51.1">4</text>
<text x="16.9" y="89.4">3</text>
<text x="260.5" y="89.4">3</text>
<text x="16.9" y="127.7">2</text>
<text x="260.5" y="127.7">2</text>
<text x="16.9" y="166">1</text>
<text x="260.5" y="166">1</text>
<text x="42.3" y="185.3">A</text>
<text x="90.7" y="185.3">B</text>
<text x="139.1" y="185.3">C</text>
<text x="187.5" y="185.3">D</text>
<text x="235.8" y="185.3">E</text>
</g>
</svg>
